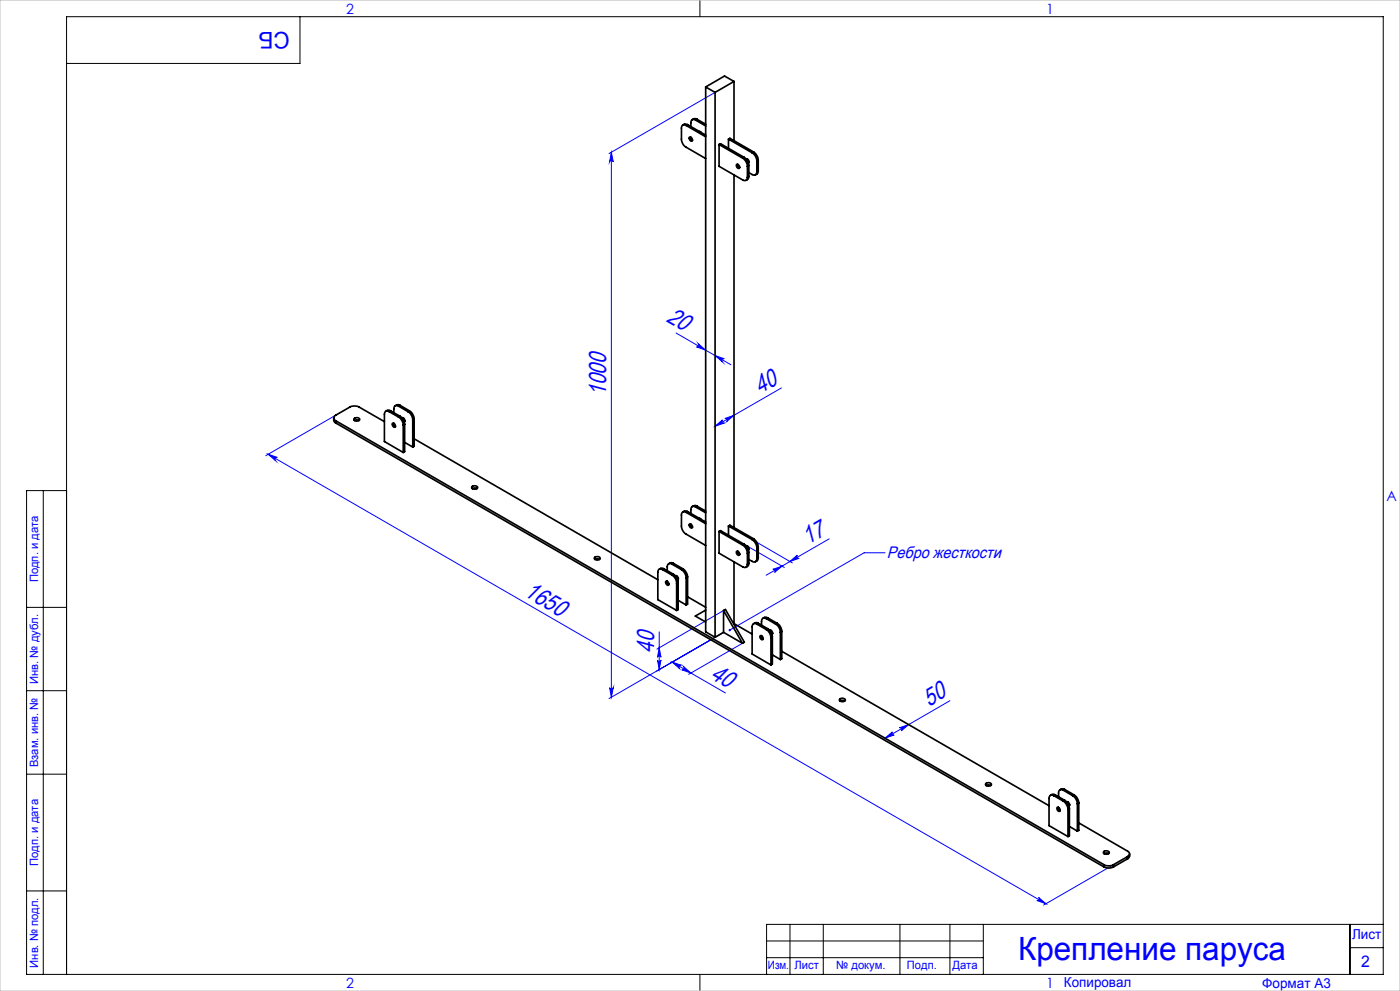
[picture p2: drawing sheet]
<svg xmlns="http://www.w3.org/2000/svg" width="420mm" height="297mm" viewBox="0 0 420 297" stroke-linecap="round" stroke-linejoin="round" font-family="sans-serif">
<g fill="none" stroke="#00f" stroke-width=".3">
<path d="M214.5 27.7l-31.8 18.3M183.4 45.6v163.3M183.4 45.6l.6 2.9a.56 .56 0 0 0-.6-.4 .56 .56 0 0 0-.5 .4zM202.8 99.8l16.5 9.5M209.5 103l2.2 1.9-2.7-.9a.55 .55 0 0 0 .6-.3 .55 .55 0 0 0-.1-.7zM214.5 106.6l2.8 .9a.56 .56 0 0 0-.7 .3 .56 .56 0 0 0 .1 .7zM234.4 116.3l-19.9 11.4M80.4 136.1l233.4 134.8M80.4 136.1l2.8 1a.57 .57 0 0 0-.6 .3 .57 .57 0 0 0 .1 .6zM100.7 124.5l-21 12.1M214.5 127.7l2.2-1.9a.56 .56 0 0 0-.1 .7 .56 .56 0 0 0 .7 .3zM217.5 125.4l2.7-.9-2.2 1.9a.54 .54 0 0 0 .1-.7 .54 .54 0 0 0-.6-.3z"/>
<path d="M223.2 163.1l12.1 7M225.6 161.7l12.1 7M231.8 170.6l2.8-.9-2.2 1.9a.54 .54 0 0 0 .1-.7 .54 .54 0 0 0-.7-.3zM237 168.3l2.2-1.9a.58 .58 0 0 0-.1 .6 .58 .58 0 0 0 .6 .3zM248.7 161.5l-18.9 10.9M265.5 165.7h-6.2l-40.4 23.1M197.2 197.8a.54 .54 0 0 0 .6 .4 .54 .54 0 0 0 .5-.4l-.5 2.9zM197.8 189.4v11.3M197.8 194.1l.5 2.9a.55 .55 0 0 0-.5-.4 .55 .55 0 0 0-.6 .4zM200.9 198.9l16.2-9.4-20 11.6M201.6 198.4l16 9.3M201.6 198.4l2.8 1a.57 .57 0 0 0-.7 .2 .57 .57 0 0 0 .1 .7z"/>
<path d="M205.1 199.8l2.2 1.9-2.8-1a.55 .55 0 0 0 .7-.2 .55 .55 0 0 0-.1-.7zM214.5 191l-31.8 18.4M217.1 183l-20 11.6M222.7 192.8l-16.1 9.3M182.9 206.1a.56 .56 0 0 0 .5 .4 .56 .56 0 0 0 .6-.4l-.6 2.8zM269.8 218.1l2.8-.9-2.2 1.8a.55 .55 0 0 0 .1-.6 .55 .55 0 0 0-.7-.3zM285 210l-19.5 11.2M265.5 221.2l2.2-1.8a.54 .54 0 0 0-.1 .6 .54 .54 0 0 0 .7 .3zM334 259.2l-20.9 12M311.6 269l2.2 1.9-2.8-1a.54 .54 0 0 0 .7-.3 .54 .54 0 0 0-.1-.6z"/>
</g>
<g fill="none" stroke="#000" stroke-width=".3">
<path d="M90 5v14h-70M210 0v5M13 147v145M20 147h-12v145h407v-287h-395v287M8 182h12M8 207h12M8 232h12M8 267h12M237 277v15M247 277v15M270 277v15M285 277v15"/>
<path d="M295 277v15M405 277v15M415 277h-185v15M210 292v5M230 282h65M230 287h65M405 284h10"/>
</g>
<path d="M0 0h420v297h-420z" fill="none" stroke="#c0c0c0" stroke-width=".3"/>
<g fill="#00f">
<path d="M218.7 188.6a.36 .36 0 0 1 .5 0 .36 .36 0 0 1-.1 .5 .36 .36 0 0 1-.5-.1l.3-.2-.3 .2z"/>
<path d="M214.5 106.6l2.8 .9a.56 .56 0 0 0-.7 .3 .56 .56 0 0 0 .1 .7zM209.5 103l2.2 1.9-2.7-.9a.55 .55 0 0 0 .6-.3 .55 .55 0 0 0-.1-.7zM205.1 199.8l2.2 1.9-2.8-1a.55 .55 0 0 0 .7-.2 .55 .55 0 0 0-.1-.7zM201.6 198.4l2.8 1a.57 .57 0 0 0-.7 .2 .57 .57 0 0 0 .1 .7z"/>
<path d="M214.5 127.7l2.2-1.9a.56 .56 0 0 0-.1 .7 .56 .56 0 0 0 .7 .3zM217.5 125.4l2.7-.9-2.2 1.9a.54 .54 0 0 0 .1-.7 .54 .54 0 0 0-.6-.3zM265.5 221.2l2.2-1.8a.54 .54 0 0 0-.1 .6 .54 .54 0 0 0 .7 .3zM269.8 218.1l2.8-.9-2.2 1.8a.55 .55 0 0 0 .1-.6 .55 .55 0 0 0-.7-.3z"/>
<path d="M231.8 170.6l2.8-.9-2.2 1.9a.54 .54 0 0 0 .1-.7 .54 .54 0 0 0-.7-.3zM237 168.3l2.2-1.9a.58 .58 0 0 0-.1 .6 .58 .58 0 0 0 .6 .3z"/>
<path d="M183.4 45.6l.6 2.9a.56 .56 0 0 0-.6-.4 .56 .56 0 0 0-.5 .4zM182.9 206.1a.56 .56 0 0 0 .5 .4 .56 .56 0 0 0 .6-.4l-.6 2.8zM197.8 194.1l.5 2.9a.55 .55 0 0 0-.5-.4 .55 .55 0 0 0-.6 .4zM197.2 197.8a.54 .54 0 0 0 .6 .4 .54 .54 0 0 0 .5-.4l-.5 2.9z"/>
<path d="M80.4 136.1l2.8 1a.57 .57 0 0 0-.6 .3 .57 .57 0 0 0 .1 .6zM311.6 269l2.2 1.9-2.8-1a.54 .54 0 0 0 .7-.3 .54 .54 0 0 0-.1-.6z"/>
</g>
<g fill="none" stroke="#000" stroke-width=".5">
<path d="M205.8 37.6a.85 .85 0 0 0-1-.1 .85 .85 0 0 0-.4 .9v3.3a2.97 2.97 0 0 0 1.4 2.4l5.9 3.4M205.8 37.6l5.9 3.4M206.3 37.4l-.8-.2-.7 .3M206.3 37.4l5.4 3.1M206.3 37.4l-.5 .2M208.7 36a.85 .85 0 0 0-1-.1 .85 .85 0 0 0-.4 .9v1.1M208.7 36l3 1.7M209.1 35.7l-.8-.1-.7 .3M209.1 35.7l-.4 .3M209.1 35.7l2.6 1.5M209.8 39.4l.5 .3M210 39.4v.1"/>
<path d="M211.7 26.1v163.3l2.8 1.6M211.7 26.1l2.8 1.6M214.5 27.7v163.3M220.2 24.4l-5.7 3.3M220.2 24.4l-2.9-1.6-5.6 3.3M220.2 24.4v17.8M206.9 41.1a.71 .71 0 0 1 .7 .4 .71 .71 0 0 1-.2 .8 .93 .93 0 0 1-.5-1.2zM207.2 41.1l.2 .7 .4 .2M215.7 43.3v6.5l7.1 4.1a.86 .86 0 0 0 1 .1 .86 .86 0 0 0 .4-.9M215.7 43.3l.4-.2 7.1 4.1M215.7 43.3l7.1 4.1M218.5 41.7l.5-.3 7.1 4.1"/>
<path d="M218.5 41.7v2.7M218.5 41.7l7.1 4.1M220.2 52.4v105.7M220.9 49.3a.71 .71 0 0 1 .8 .3 .71 .71 0 0 1 0 .9 .9 .9 0 0 1-.8-1.2zM221.3 49.2l.2 .6 .4 .4M221.5 49.9l.4 .2M222.8 47.4a3.2 3.2 0 0 1 1.4 2.4M223.2 47.2a3.2 3.2 0 0 1 1.4 2.4M223.2 47.2l-.4 .2M223.8 47.7a.75 .75 0 0 1 .8 .3 .75 .75 0 0 1-.1 .9M224.2 47.6v.4l.5 .6M224.2 49.8v3.3"/>
<path d="M224.6 52.9l-.2 .8-.6 .3M224.6 49.6l-.4 .2M224.6 52.9l-.4 .2M224.6 49.6v3.3M225.6 45.8a3.1 3.1 0 0 1 1.4 2.4M226.1 45.5a3.2 3.2 0 0 1 1.4 2.5M226.1 45.5l-.5 .3M227 51.5a.88 .88 0 0 1-.4 .9 .88 .88 0 0 1-1-.1l-1-.6M227 48.2v3.3M227.5 51.3l-.1 .5-.8 .6M227.5 48l-.5 .2M227.5 51.3l-.5 .2"/>
<path d="M227.5 48v3.3M100.1 125.3l.1 .8 .5 .6M100.7 126.1a.87 .87 0 0 1-.6-.8 .87 .87 0 0 1 .6-.8l4.2-2.5a3.1 3.1 0 0 1 2.9 0l7.5 4.4M100.7 126.1l230.5 133M100.7 126.1v.6M100.7 126.7l230.5 133.1M106.3 125.4a.98 .98 0 0 1 1.6 .4 1.01 1.01 0 0 1-1.7-.2zM106.3 126l.6-.2 .8 .2M116.7 123.4a.86 .86 0 0 0-1-.1 .86 .86 0 0 0-.4 .9v8.1l5.7 3.3M116.7 123.4l2.9 1.6M117.2 123.1l-.6-.2-.9 .4M117.2 123.1l-.5 .3"/>
<path d="M117.2 123.1l2.8 1.6M117.7 126.9a.64 .64 0 0 1 .8 .3 .64 .64 0 0 1-.2 .9l-.6-.6zM118.1 126.8l.5 1M118.1 126.9v.3M119.6 125a2.97 2.97 0 0 1 1.4 2.4M119.6 121.7a.88 .88 0 0 0-1-.1 .88 .88 0 0 0-.5 1v1.1M119.6 121.7l2.8 1.7M120 124.7a2.97 2.97 0 0 1 1.4 2.5M120 121.5l-.8-.2-.6 .3M120 124.7l-.4 .3M120 121.5l-.4 .2M120 121.5l2.8 1.6"/>
<path d="M120.6 125.2a.75 .75 0 0 1 .7 .4 .75 .75 0 0 1 0 .8M120.9 125.2l.2 .6 .4 .3M121 127.4v8.2M121.4 127.2v8.2l-.4 .2M121.4 132.6l2.4 1.4M121.4 127.2l-.4 .2M122.4 123.4a3.1 3.1 0 0 1 1.4 2.4M122.8 123.1a3.1 3.1 0 0 1 1.4 2.5M122.8 123.1l-.4 .3M123.8 125.8v8.2M124.2 131.5l73.1 42.2M124.2 125.6v8.1l-.4 .3"/>
<path d="M124.2 125.6l-.4 .2M141.6 145.8a1.01 1.01 0 0 1 1.7 .4 1.03 1.03 0 0 1-1.8-.2zM141.7 146.4l.8-.2 .6 .2M205.8 153.6a.85 .85 0 0 0-1-.2 .85 .85 0 0 0-.4 1v3.3a2.97 2.97 0 0 0 1.4 2.4l5.9 3.4M205.8 153.6l5.9 3.3M206.3 153.3l-.8-.2-.7 .4M206.3 153.3l5.4 3.2M206.3 153.3l-.5 .3M206.9 157.1a.71 .71 0 0 1 .7 .4 .71 .71 0 0 1-.2 .8 .93 .93 0 0 1-.5-1.2zM207.2 157l.2 .7 .4 .3M208.7 151.9a.85 .85 0 0 0-1-.1 .85 .85 0 0 0-.4 .9v1.2M208.7 151.9l3 1.8"/>
<path d="M209.1 151.7l-.5-.2-1 .3M209.1 151.7l-.4 .2M209.1 151.7l2.6 1.5M209.8 155.4l.5 .3M210 155.4v.1M215.7 159.3v6.5l7.1 4.1a.86 .86 0 0 0 1 .1 .86 .86 0 0 0 .4-.9M215.7 159.3l.4-.3 7.1 4.1M215.7 159.3l7.1 4.1M218.5 157.7l.5-.3 7.1 4.1M218.5 157.7v2.7M218.5 157.7l7.1 4M178.4 167.1a.98 .98 0 0 1 1.6 .3 .98 .98 0 0 1-1.7-.2z"/>
<path d="M178.5 167.6l.7-.1 .6 .1M178.5 167.6h.1M198.8 170.7a.86 .86 0 0 0-1-.1 .86 .86 0 0 0-.5 .9v8.2l5.7 3.2M198.8 170.7l2.8 1.6M199.2 170.5l-.8-.2-.6 .3M199.2 170.5l-.4 .2M199.2 170.5l2.8 1.6M199.7 174.3a.71 .71 0 0 1 .8 .3 .71 .71 0 0 1-.1 .8 .94 .94 0 0 1-.7-1.1zM200.1 174.2l.6 1M200.2 174.2v.4M201.6 172.3a2.97 2.97 0 0 1 1.4 2.5M201.6 169.1a.86 .86 0 0 0-1-.1 .86 .86 0 0 0-.4 .9v1.1"/>
<path d="M201.6 169.1l2.8 1.6M202 172.1a3.1 3.1 0 0 1 1.4 2.5M202 168.8l-.5-.2-.9 .4M202 172.1l-.4 .2M202 168.8l-.4 .3M202 168.8l2.9 1.7M202.6 172.6a.75 .75 0 0 1 .8 .3 .75 .75 0 0 1-.1 .9M203 172.5l.1 .6 .4 .4M203 174.8v8.1M203.4 179.9l2.4 1.4M203.4 174.6v8.1l-.4 .2M203.4 174.6l-.4 .2"/>
<path d="M204.4 170.7a3.2 3.2 0 0 1 1.4 2.4M204.9 170.5a3.2 3.2 0 0 1 1.4 2.4M204.9 170.5l-.5 .2M205.8 173.1v8.2M206.3 172.9v8.2l-.5 .2M206.3 178.9l5.4 3.1M206.3 172.9l-.5 .2M220.2 168.4v18.7M220.9 165.3a.65 .65 0 0 1 .9 .3 .65 .65 0 0 1-.3 .8l-.6-.6zM221.3 165.2l.1 .4 .5 .6M221.5 165.9l.4 .2M222.8 163.4a3.1 3.1 0 0 1 1.4 2.4"/>
<path d="M223.2 163.1a3.2 3.2 0 0 1 1.4 2.5M223.2 163.1l-.4 .3M223.8 163.6a.75 .75 0 0 1 .8 .4 .75 .75 0 0 1-.1 .8M224.2 163.6l.1 .5 .4 .4M224.2 165.8v3.3M224.6 168.8l-.1 .6-.7 .6M224.6 165.6v3.2M224.6 165.6l-.4 .2M224.6 168.8l-.4 .3M225.6 161.7a3.2 3.2 0 0 1 1.4 2.5M226.1 161.5a3.2 3.2 0 0 1 1.4 2.4M226.1 161.5l-.5 .2"/>
<path d="M227 167.4a.86 .86 0 0 1-.4 .9 .86 .86 0 0 1-1-.1l-1-.5M227 164.2v3.2M227.5 167.2l-.3 .8-.6 .3M227.5 163.9v3.3M227.5 167.2l-.5 .2M227.5 163.9l-.5 .3M211.7 182.8l-3.1 1.8 3.1 1.8M217.1 183l.5-.3 5.7 9.8-.6 .3M217.1 183v6.5M217.1 189.5l-2.6 1.5M217.1 189.5l5.6 3.3M217.1 183l5.6 9.8"/>
<path d="M220.2 186.9l5.4 3.1M227 187a.86 .86 0 0 0-.9-.1 .86 .86 0 0 0-.5 1v8.1l5.7 3.3M227 187l2.9 1.7M227.5 186.8l-.6-.2-.8 .3M227.5 186.8l-.5 .2M227.5 186.8l2.8 1.6M228.1 190.5a.69 .69 0 0 1 .7 .4 .69 .69 0 0 1-.2 .8 .83 .83 0 0 1-.5-1.2zM228.4 190.5l.6 1M228.5 190.5v.4M229.9 188.7a2.97 2.97 0 0 1 1.4 2.4M229.9 185.4a.88 .88 0 0 0-1-.1 .88 .88 0 0 0-.4 .9v1.2M229.9 185.4l2.8 1.6"/>
<path d="M230.3 188.4a2.97 2.97 0 0 1 1.4 2.5M230.3 185.2l-.8-.2-.6 .3M230.3 188.4l-.4 .3M230.3 185.2l-.4 .2M230.3 185.2l2.8 1.6M230.9 188.9a.75 .75 0 0 1 .7 .4 .75 .75 0 0 1 0 .8M231.2 188.9l.2 .6 .4 .3M231.3 191.1v8.2M231.7 196.2l2.4 1.5M231.7 190.9v8.1l-.4 .3M231.7 190.9l-.4 .2M232.7 187a2.97 2.97 0 0 1 1.4 2.5"/>
<path d="M233.1 186.8a2.97 2.97 0 0 1 1.4 2.4M233.1 186.8l-.4 .2M234.1 189.5v8.2M234.5 189.2v8.2l-.4 .3M234.5 195.2l80.2 46.3M234.5 189.2l-.4 .3M251.9 209.5a.98 .98 0 0 1 1.7 .4 1.03 1.03 0 0 1-1.8-.2zM252 210.1l.8-.2 .6 .2M295.7 234.8a1.01 1.01 0 0 1 1.7 .4 1.01 1.01 0 0 1-1.7-.2zM295.8 235.4l.5-.2 1 .2M316.2 238.5a.88 .88 0 0 0-1.1-.1 .88 .88 0 0 0-.4 .9v8.1l5.7 3.3M316.2 238.5l2.8 1.6"/>
<path d="M316.6 238.2l-.6-.2-.9 .4M316.6 238.2l-.4 .3M316.6 238.2l2.8 1.7M319 236.8a.87 .87 0 0 0-1-.1 .87 .87 0 0 0-.4 1v1.1M319 236.8l2.8 1.7M319.4 239.9a3.2 3.2 0 0 1 1.4 2.4M319.4 236.6l-.8-.2-.6 .3M319.4 239.9l-.4 .2M319.4 236.6l-.4 .2M319.4 236.6l2.8 1.6M321.8 238.5a3.2 3.2 0 0 1 1.4 2.4M322.2 238.2a3.2 3.2 0 0 1 1.4 2.5"/>
<path d="M322.2 238.2l-.4 .3M317.2 241.9a.75 .75 0 0 1 .7 .4 .75 .75 0 0 1-.1 .9 .82 .82 0 0 1-.6-1.3zM317.5 241.9l.1 .6 .5 .4M317.6 242v.4M319 240.1a3.2 3.2 0 0 1 1.4 2.4M320 240.3a.75 .75 0 0 1 .7 .4 .75 .75 0 0 1 0 .8M320.3 240.3l.2 .6 .4 .4M320.4 242.5v8.2M320.8 242.3v8.2l-.4 .2M320.8 247.7l2.4 1.4M320.8 242.3l-.4 .2M323.2 240.9v8.2"/>
<path d="M323.6 246.6l14.7 8.5a.85 .85 0 0 1 .6 .8 .85 .85 0 0 1-.6 .8M323.6 240.7v8.1l-.4 .3M323.6 240.7l-.4 .2M331 255.4a1.03 1.03 0 0 1 1.8 .2 1.03 1.03 0 0 1-1.8-.2zM331.2 259.8a3.1 3.1 0 0 0 2.8 0M331.2 259.1a3.1 3.1 0 0 0 2.8 0M331.2 255.8l.8-.2 .6 .2M331.2 259.1v.7M334 259.1v.7M338.3 256.7l-4.3 2.4M338.3 256.7v.7M338.3 257.4l-4.3 2.4"/>
<path d="M338.9 255.9l-.1 .9-.5 .6"/>
</g>
<text font-size="9.6" fill="#00f" x="305.4" y="287.8">Крепление паруса</text>
<g font-size="7.3" fill="#00f">
<text x="199.6" y="96.1" transform="rotate(30 199.6 96.1)">20</text>
<text x="181.9" y="118.7" transform="rotate(-90 181.9 118.7)">1000</text>
<text x="228.1" y="118.1" transform="rotate(-30 228.1 118.1)">40</text>
<text x="242.4" y="163.3" transform="rotate(-30 242.4 163.3)">17</text>
<text x="157" y="178.5" transform="rotate(30 157 178.5)">1650</text>
<text x="196.2" y="195.8" transform="rotate(-90 196.2 195.8)">40</text>
<text x="212.9" y="203.1" transform="rotate(30 212.9 203.1)">40</text>
<text x="278.6" y="211.8" transform="rotate(-30 278.6 211.8)">50</text>
</g>
<text font-size="6.9" fill="#00f" x="86.9" y="9.4" transform="rotate(-180 86.9 9.4)">СБ</text>
<text font-size="5" fill="#00f" x="266" y="167.3">Ребро жесткости</text>
<text font-size="4.8" fill="#00f" x="408.3" y="289.7">2</text>
<g font-size="4.2" fill="#00f">
<text x="103.8" y="4.2">2</text>
<text x="313.8" y="4.2">1</text>
<text x="415.9" y="150.2">A</text>
<text x="103.8" y="296.2">2</text>
<text x="313.8" y="296.2">1</text>
</g>
<g font-size="4.1" fill="#00f">
<text x="405.6" y="281.5">Лист</text>
<text x="319.2" y="295.9">Копировал</text>
<text x="378.7" y="296">Формат А3</text>
</g>
<g font-size="3.4" fill="#00f">
<text x="11.4" y="174.5" transform="rotate(-90 11.4 174.5)">Подп. и дата</text>
<text x="11.4" y="205" transform="rotate(-90 11.4 205)">Инв. № дубл.</text>
<text x="11.4" y="229.9" transform="rotate(-90 11.4 229.9)">Взам. инв. №</text>
<text x="11.4" y="259.5" transform="rotate(-90 11.4 259.5)">Подп. и дата</text>
<text x="11.4" y="290" transform="rotate(-90 11.4 290)">Инв. № подл.</text>
<text x="230.4" y="290.4">Изм.</text>
<text x="238.3" y="290.4">Лист</text>
<text x="250.9" y="290.4">№ докум.</text>
<text x="272.1" y="290.4">Подп.</text>
<text x="285.7" y="290.5">Дата</text>
</g>
</svg>
